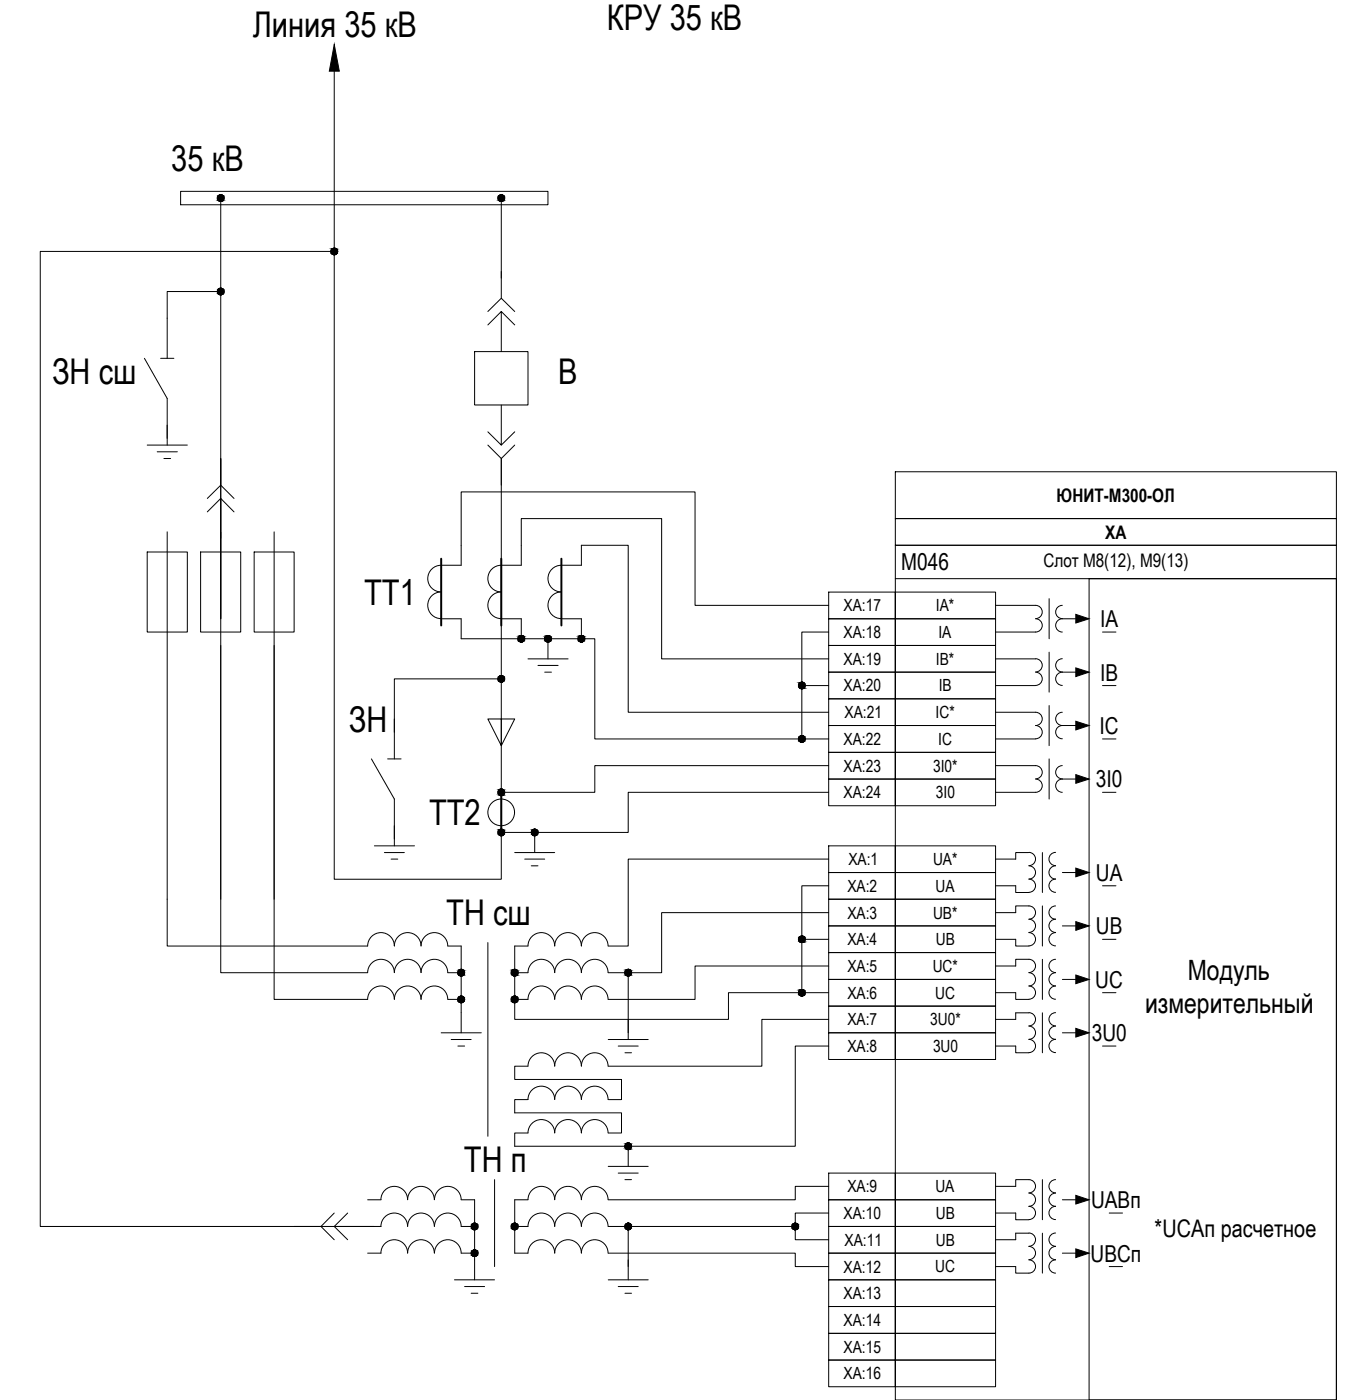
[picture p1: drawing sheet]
<svg xmlns="http://www.w3.org/2000/svg" width="350mm" height="362mm" viewBox="0 0 350 362" stroke-linecap="round" stroke-linejoin="round" font-family="sans-serif">
<!-- layer: 0 -->
<g fill="none" stroke="#000" stroke-width=".26">
<path d="M86.4 17.5v209.9h43.2v-108.8M57.1 51.2v181.3M129.6 51.2v20.7M57.1 75.4h-13.9v6.9M86.4 65h-76v252.2l88.1-.1a3.5 3.5 0 0 1 3.4-3.4 3.5 3.5 0 0 1 3.5 3.4 3.5 3.5 0 0 1 3.4-3.4 3.5 3.5 0 0 1 3.5 3.4M43.2 137.5v107.1h51.8M70.9 137.5v95M231.4 122h114v12.1h-114zM231.4 134.1h114v6.9h-114zM38.1 142.7h10.3v20.7h-10.3zM51.9 142.7h10.3v20.7h-10.3zM65.7 142.7h10.3v20.7h-10.3z"/>
<path d="M114 146.2a3.5 3.5 0 0 0-3.4 3.4 3.5 3.5 0 0 0 3.4 3.5 3.5 3.5 0 0 0-3.4 3.4 3.5 3.5 0 0 0 3.4 3.5M114 146.2h5.2v-19h60.5v29.3h34.5M145.1 146.2a3.5 3.5 0 0 0-3.5 3.4 3.5 3.5 0 0 0 3.5 3.5 3.5 3.5 0 0 0-3.5 3.4 3.5 3.5 0 0 0 3.5 3.5M145.1 146.2h5.2v-5.2h12.1v43.2h51.8M214.2 153.1h17.2v6.9h-17.2zM231.4 141h114v221h-114zM231.4 153.1h25.9v6.9h-25.9zM231.4 149.6h114M257.3 156.5h10.4M267.7 156.5a1.71 1.71 0 0 1 1.7 1.8 1.71 1.71 0 0 1-1.7 1.7 1.74 1.74 0 0 1 1.7 1.7 1.74 1.74 0 0 1-1.7 1.7M271.2 154.8v10.4M274.6 156.5a1.74 1.74 0 0 0-1.7 1.8 1.74 1.74 0 0 0 1.7 1.7 1.71 1.71 0 0 0-1.7 1.7 1.71 1.71 0 0 0 1.7 1.7"/>
<path d="M281.5 149.6h63.9v212.4h-63.9zM57.1 166.9v84.6h37.9a3.5 3.5 0 0 1 3.5-3.4 3.5 3.5 0 0 1 3.4 3.4 3.5 3.5 0 0 1 3.5-3.4 3.5 3.5 0 0 1 3.4 3.4 3.5 3.5 0 0 1 3.5-3.4 3.5 3.5 0 0 1 3.4 3.4M70.9 166.9v91.5h24.1a3.5 3.5 0 0 1 3.5-3.4 3.5 3.5 0 0 1 3.4 3.4 3.5 3.5 0 0 1 3.5-3.4 3.5 3.5 0 0 1 3.4 3.4 3.5 3.5 0 0 1 3.5-3.4 3.5 3.5 0 0 1 3.4 3.4M114 160h5.2v5.2h34.5v25.9h60.5M129.6 175.5h-27.7v13.8M134.7 165.2v-5.2h-5.1a3.5 3.5 0 0 1-3.5-3.5 3.5 3.5 0 0 1 3.5-3.4 3.5 3.5 0 0 1-3.5-3.5 3.5 3.5 0 0 1 3.5-3.4h5.1v-12.1h36.3v36.3h43.2M145.1 160h5.2v5.2M207.3 177.3h6.9M214.2 163.4h-6.9v27.7M214.2 166.9h17.2v6.9h-17.2zM214.2 160h17.2v6.9h-17.2zM214.2 173.8h17.2v6.9h-17.2z"/>
<path d="M231.4 160h25.9v6.9h-25.9zM231.4 173.8h25.9v6.9h-25.9zM231.4 166.9h25.9v6.9h-25.9zM257.3 177.3h10.4M257.3 163.4h10.4M257.3 170.4h10.4M267.7 170.3a1.71 1.71 0 0 1 1.7 1.8 1.71 1.71 0 0 1-1.7 1.7M267.7 173.8a1.71 1.71 0 0 1 1.7 1.7 1.71 1.71 0 0 1-1.7 1.7M271.2 168.6v10.4M274.6 173.8a1.71 1.71 0 0 0-1.7 1.7 1.71 1.71 0 0 0 1.7 1.7M274.6 170.3a1.71 1.71 0 0 0-1.7 1.8 1.71 1.71 0 0 0 1.7 1.7M274.6 160h5.2"/>
<path d="M274.6 173.8h5.2M214.2 180.7h17.2v6.9h-17.2zM214.2 187.6h17.2v7h-17.2zM214.2 194.6h17.2v6.9h-17.2zM214.2 198h-60.5v6.9h-24.1M231.4 187.6h25.9v7h-25.9zM231.4 180.7h25.9v6.9h-25.9zM231.4 194.6h25.9v6.9h-25.9zM257.3 184.2h10.4M257.3 191.1h10.4M257.3 198h10.4M267.7 184.2a1.71 1.71 0 0 1 1.7 1.7 1.71 1.71 0 0 1-1.7 1.7 1.71 1.71 0 0 1 1.7 1.7 1.71 1.71 0 0 1-1.7 1.7"/>
<path d="M267.7 198a1.71 1.71 0 0 1 1.7 1.7 1.71 1.71 0 0 1-1.7 1.7M271.2 182.4v10.4M271.2 196.2v10.4M274.6 184.2a1.71 1.71 0 0 0-1.7 1.7 1.71 1.71 0 0 0 1.7 1.7 1.71 1.71 0 0 0-1.7 1.7 1.71 1.71 0 0 0 1.7 1.7M274.6 198a1.71 1.71 0 0 0-1.7 1.7 1.71 1.71 0 0 0 1.7 1.7M274.6 187.6h5.2M214.2 218.7h17.2v6.9h-17.2zM214.2 201.5h17.2v6.9h-17.2zM214.2 204.9h-51.8v10.4h-32.8M231.4 218.7h25.9v6.9h-25.9zM231.4 201.5h25.9v6.9h-25.9zM257.3 204.9h10.4"/>
<path d="M267.7 201.5a1.71 1.71 0 0 1 1.7 1.7 1.71 1.71 0 0 1-1.7 1.7M274.6 201.5a1.71 1.71 0 0 0-1.7 1.7 1.71 1.71 0 0 0 1.7 1.7M274.6 201.5h5.2M214.2 232.5h17.2v6.9h-17.2zM214.2 225.6h17.2v6.9h-17.2zM214.2 239.4h17.2v6.9h-17.2zM214.2 229.1h-6.9v27.6M214.2 222.2h-51.8v22.4h-5.2M214.2 236h-43.2v15.5h-13.8M231.4 225.6h25.9v6.9h-25.9zM231.4 239.4h25.9v6.9h-25.9zM231.4 232.5h25.9v6.9h-25.9z"/>
<path d="M257.3 236h5.2v-1.7h3.5a1.71 1.71 0 0 1 1.7 1.7 1.71 1.71 0 0 1-1.7 1.7 1.71 1.71 0 0 1 1.7 1.7 1.71 1.71 0 0 1-1.7 1.7M266 220.4a1.71 1.71 0 0 1 1.7 1.7 1.71 1.71 0 0 1-1.7 1.7M266 223.9a1.71 1.71 0 0 1 1.7 1.7 1.71 1.71 0 0 1-1.7 1.7 1.71 1.71 0 0 1 1.7 1.7 1.71 1.71 0 0 1-1.7 1.8h-3.5v-1.7h-5.2M266 220.5h-3.5v1.7h-5.2M269.4 220.5v10.3M269.4 234.3v10.3M272.9 223.9a1.71 1.71 0 0 0-1.8 1.7 1.71 1.71 0 0 0 1.8 1.7 1.71 1.71 0 0 0-1.8 1.7 1.71 1.71 0 0 0 1.8 1.8M272.9 220.4a1.71 1.71 0 0 0-1.8 1.7 1.71 1.71 0 0 0 1.8 1.7M272.9 234.3a1.71 1.71 0 0 0-1.8 1.7 1.71 1.71 0 0 0 1.8 1.7 1.71 1.71 0 0 0-1.8 1.7 1.71 1.71 0 0 0 1.8 1.7M274.6 225.6h5.2M274.6 239.4h5.2M95 244.6a3.5 3.5 0 0 1 3.5-3.4 3.5 3.5 0 0 1 3.4 3.4 3.5 3.5 0 0 1 3.5-3.4 3.5 3.5 0 0 1 3.4 3.4 3.5 3.5 0 0 1 3.5-3.4 3.5 3.5 0 0 1 3.4 3.4"/>
<path d="M115.8 244.6h3.4v17.3M115.8 251.5h3.4M115.8 258.4h3.4M126.1 243.7v50.1M136.5 244.6a3.5 3.5 0 0 1 3.4-3.4 3.5 3.5 0 0 1 3.5 3.4 3.5 3.5 0 0 1 3.4-3.4 3.5 3.5 0 0 1 3.5 3.4 3.5 3.5 0 0 1 3.4-3.4 3.5 3.5 0 0 1 3.5 3.4M136.5 244.6h-3.5v19h55.3v-6.9h25.9M157.2 251.5a3.5 3.5 0 0 0-3.5-3.4 3.5 3.5 0 0 0-3.4 3.4 3.5 3.5 0 0 0-3.5-3.4 3.5 3.5 0 0 0-3.4 3.4 3.5 3.5 0 0 0-3.5-3.4 3.5 3.5 0 0 0-3.4 3.4h-3.5M157.2 258.4a3.5 3.5 0 0 0-3.5-3.4 3.5 3.5 0 0 0-3.4 3.4 3.5 3.5 0 0 0-3.5-3.4 3.5 3.5 0 0 0-3.4 3.4 3.5 3.5 0 0 0-3.5-3.4 3.5 3.5 0 0 0-3.4 3.4h-3.5M162.4 251.5v15.6M207.3 242.9h6.9M214.2 246.3h17.2v7h-17.2zM214.2 253.3h17.2v6.9h-17.2z"/>
<path d="M214.2 249.8h-34.5v8.6h-22.5M231.4 253.3h25.9v6.9h-25.9zM231.4 246.3h25.9v7h-25.9zM257.3 242.9h5.2v1.7h3.5M257.3 249.8h5.2v-1.7h3.5a1.71 1.71 0 0 1 1.7 1.7 1.71 1.71 0 0 1-1.7 1.7 1.74 1.74 0 0 1 1.7 1.7 1.74 1.74 0 0 1-1.7 1.8 1.71 1.71 0 0 1 1.7 1.7 1.71 1.71 0 0 1-1.7 1.7h-3.5v-1.7h-5.2M266 241.2a1.71 1.71 0 0 1 1.7 1.7 1.71 1.71 0 0 1-1.7 1.7M269.4 248.1v10.3M272.9 241.2a1.71 1.71 0 0 0-1.8 1.7 1.71 1.71 0 0 0 1.8 1.7M272.9 248.1a1.74 1.74 0 0 0-1.8 1.7 1.74 1.74 0 0 0 1.8 1.7 1.71 1.71 0 0 0-1.8 1.8 1.71 1.71 0 0 0 1.8 1.7 1.71 1.71 0 0 0-1.8 1.7 1.71 1.71 0 0 0 1.8 1.7M274.6 253.3h5.2M136.5 275.7a3.5 3.5 0 0 1 3.4-3.5 3.5 3.5 0 0 1 3.5 3.5 3.5 3.5 0 0 1 3.4-3.5 3.5 3.5 0 0 1 3.5 3.5 3.5 3.5 0 0 1 3.4-3.5 3.5 3.5 0 0 1 3.5 3.5M136.5 275.7h-3.5v3.4h27.6v5.2h-3.4"/>
<path d="M214.2 260.2h17.2v6.9h-17.2zM214.2 267.1h17.2v6.9h-17.2zM214.2 263.6h-17.3v12.1h-39.7M214.2 270.5h-8.6v25.9h-72.6v-3.4h3.5a3.5 3.5 0 0 1 3.4-3.5 3.5 3.5 0 0 1 3.5 3.5 3.5 3.5 0 0 1 3.4-3.5 3.5 3.5 0 0 1 3.5 3.5 3.5 3.5 0 0 1 3.4-3.5 3.5 3.5 0 0 1 3.5 3.5M231.4 267.1h25.9v6.9h-25.9zM231.4 260.2h25.9v6.9h-25.9zM257.3 270.5h5.2v1.7h3.5M266 261.9a1.71 1.71 0 0 1 1.7 1.7 1.71 1.71 0 0 1-1.7 1.7M266 265.3a1.71 1.71 0 0 1 1.7 1.8 1.71 1.71 0 0 1-1.7 1.7 1.71 1.71 0 0 1 1.7 1.7 1.71 1.71 0 0 1-1.7 1.7M266 261.9h-3.5v1.7h-5.2M269.4 261.9v10.3M272.9 265.3a1.71 1.71 0 0 0-1.8 1.8 1.71 1.71 0 0 0 1.8 1.7 1.71 1.71 0 0 0-1.8 1.7 1.71 1.71 0 0 0 1.8 1.7"/>
<path d="M272.9 261.9a1.71 1.71 0 0 0-1.8 1.7 1.71 1.71 0 0 0 1.8 1.7M274.6 267.1h5.2M157.2 284.3a3.5 3.5 0 0 0-3.5-3.4 3.5 3.5 0 0 0-3.4 3.4 3.5 3.5 0 0 0-3.5-3.4 3.5 3.5 0 0 0-3.4 3.4 3.5 3.5 0 0 0-3.5-3.4 3.5 3.5 0 0 0-3.4 3.4h-3.5v3.5h27.6v5.2h-3.4M112.3 310.2a3.5 3.5 0 0 0-3.5-3.4 3.5 3.5 0 0 0-3.4 3.4 3.5 3.5 0 0 0-3.5-3.4 3.5 3.5 0 0 0-3.4 3.4l-3.5 .1M112.3 310.2a3.5 3.5 0 0 1 3.5-3.4 3.5 3.5 0 0 1 3.4 3.4l3.5 .1v15.5M112.3 317.1a3.5 3.5 0 0 1 3.5-3.4 3.5 3.5 0 0 1 3.4 3.4l3.5 .1M127.8 305v22.5M157.2 310.2a3.5 3.5 0 0 0-3.5-3.4 3.5 3.5 0 0 0-3.4 3.4 3.5 3.5 0 0 0-3.5-3.4 3.5 3.5 0 0 0-3.4 3.4 3.5 3.5 0 0 0-3.5-3.4 3.5 3.5 0 0 0-3.4 3.4l-3.5 .1v13.8h3.5M157.2 317.1a3.5 3.5 0 0 0-3.5-3.4 3.5 3.5 0 0 0-3.4 3.4 3.5 3.5 0 0 0-3.5-3.4 3.5 3.5 0 0 0-3.4 3.4 3.5 3.5 0 0 0-3.5-3.4 3.5 3.5 0 0 0-3.4 3.4l-3.5 .1M162.4 317.2v10.3M205.6 317.2v3.4h8.6M214.2 303.4h17.2v6.9h-17.2z"/>
<path d="M214.2 310.3h17.2v6.9h-17.2zM214.2 317.2h17.2v6.9h-17.2zM214.2 306.8h-8.6v3.5h-48.4M214.2 313.7h-8.6v3.5h-48.4M231.4 310.3h25.9v6.9h-25.9zM231.4 303.4h25.9v6.9h-25.9zM231.4 317.2h25.9v6.9h-25.9zM257.3 306.8h5.2v-1.8h3.5a1.71 1.71 0 0 1 1.7 1.8 1.71 1.71 0 0 1-1.7 1.7 1.74 1.74 0 0 1 1.7 1.7 1.74 1.74 0 0 1-1.7 1.7 1.71 1.71 0 0 1 1.7 1.8 1.71 1.71 0 0 1-1.7 1.7M257.3 313.7h5.2v1.7h3.5M266 318.8a1.71 1.71 0 0 1 1.7 1.8 1.71 1.71 0 0 1-1.7 1.7M266 318.9h-3.5v1.7h-5.2M269.4 305v10.4"/>
<path d="M269.4 318.9v10.3M272.9 305a1.74 1.74 0 0 0-1.8 1.8 1.74 1.74 0 0 0 1.8 1.7 1.71 1.71 0 0 0-1.8 1.7 1.71 1.71 0 0 0 1.8 1.7 1.71 1.71 0 0 0-1.8 1.8 1.71 1.71 0 0 0 1.8 1.7M272.9 318.8a1.71 1.71 0 0 0-1.8 1.8 1.71 1.71 0 0 0 1.8 1.7M274.6 310.3h5.2M95 324.1h3.5M98.5 324a3.5 3.5 0 0 1 3.4-3.4 3.5 3.5 0 0 1 3.5 3.4 3.5 3.5 0 0 1 3.4-3.4 3.5 3.5 0 0 1 3.5 3.4M112.3 324a3.5 3.5 0 0 1 3.5-3.4 3.5 3.5 0 0 1 3.4 3.4M119.2 324.1h3.5M136.5 324a3.5 3.5 0 0 1 3.4-3.4 3.5 3.5 0 0 1 3.5 3.4 3.5 3.5 0 0 1 3.4-3.4 3.5 3.5 0 0 1 3.5 3.4 3.5 3.5 0 0 1 3.4-3.4 3.5 3.5 0 0 1 3.5 3.4M157.2 324.1h48.4v3.4h8.6M214.2 324.1h17.2v6.9h-17.2zM214.2 331h17.2v6.9h-17.2z"/>
<path d="M214.2 337.9h17.2v6.9h-17.2zM231.4 324.1h25.9v6.9h-25.9zM231.4 337.9h25.9v6.9h-25.9zM231.4 331h25.9v6.9h-25.9zM266 322.3a1.71 1.71 0 0 1 1.7 1.7 1.71 1.71 0 0 1-1.7 1.7M266 325.8a1.71 1.71 0 0 1 1.7 1.7 1.71 1.71 0 0 1-1.7 1.7h-3.5v-1.7h-5.2M272.9 325.8a1.71 1.71 0 0 0-1.8 1.7 1.71 1.71 0 0 0 1.8 1.7M272.9 322.3a1.71 1.71 0 0 0-1.8 1.7 1.71 1.71 0 0 0 1.8 1.7M274.6 324.1h5.2M214.2 344.8h17.2v6.9h-17.2zM214.2 351.7h17.2v6.9h-17.2zM231.4 351.7h25.9v6.9h-25.9z"/>
<path d="M231.4 344.8h25.9v6.9h-25.9z"/>
<circle cx="129.6" cy="210.1" r="3.5"/>
</g>
<path d="M114 144.5v17.2M129.6 144.5v17.2M145.1 144.5v17.2M129.6 204.9v10.4" fill="none" stroke="#000" stroke-width=".51"/>
<!-- layer: 0 -->
<g fill="#000" stroke="#000" stroke-width=".26">
<path d="M86.4 11.5l1.3 6.9h-2.6zM278.1 158.9l3.4 1.1-3.4 1.1zM278.1 172.7l3.4 1.1-3.4 1.2zM278.1 186.5l3.4 1.1-3.4 1.2zM278.1 200.3l3.4 1.2-3.4 1.1zM278.1 224.5l3.4 1.1-3.4 1.1zM278.1 238.3l3.4 1.1-3.4 1.2zM278.1 252.1l3.4 1.2-3.4 1.1zM278.1 265.9l3.4 1.2-3.4 1.1zM278.1 309.1l3.4 1.2-3.4 1.1zM278.1 323l3.4 1.1-3.4 1.1z"/>
<path d="M57 50.4h.3zM56.8 50.4h.5z"/>
<path d="M56.8 50.4l.6 .1zM56.7 50.5h.7z"/>
<path d="M56.8 52h.5zM56.8 52l.3 .1z"/>
<path d="M56.7 50.5h.9zM56.5 50.5h1.1z"/>
<path d="M56.7 52h.7zM56.7 52h.6z"/>
<path d="M56.5 50.5l1.2 .1zM56.5 50.5l1.2 .1z"/>
<path d="M56.5 51.9h1.1zM56.5 51.9l.9 .1z"/>
<path d="M56.4 50.6l1.4 .1zM56.4 50.6l1.4 .1h-1.5z"/>
<path d="M56.4 51.8h1.3zM56.4 51.8l1.2 .1z"/>
<path d="M56.3 50.7l1.6 .2zM56.3 50.7l1.6 .2h-1.6z"/>
<path d="M56.3 51.7h1.5zM56.3 51.7l1.4 .1z"/>
<path d="M56.3 50.9l1.6 .1v-.1zM56.3 50.9l1.6 .1h-1.7z"/>
<path d="M56.3 51.5l1.5 .2 .1-.2zM56.3 51.5l1.5 .2h-1.5z"/>
<path d="M56.2 51l1.7 .2v-.2zM56.2 51l1.7 .2h-1.7z"/>
<path d="M56.2 51.2l1.7 .2v-.2zM56.2 51.2l1.7 .2h-1.7z"/>
<path d="M56.2 51.4h1.7zM56.2 51.4l1.7 .1z"/>
<path d="M129.5 50.4h.3zM129.3 50.4h.5z"/>
<path d="M129.3 50.4l.7 .1zM129.2 50.5h.8z"/>
<path d="M129.3 52h.5zM129.3 52l.4 .1z"/>
<path d="M129.2 50.5h.9zM129.1 50.5h1z"/>
<path d="M129.2 52h.8zM129.2 52h.6z"/>
<path d="M129.1 50.5l1.1 .1zM128.9 50.6h1.3z"/>
<path d="M129.1 51.9h1zM129.1 51.9l.9 .1z"/>
<path d="M128.9 50.6l1.4 .1zM128.9 50.6l1.4 .1h-1.4z"/>
<path d="M128.9 51.8h1.3zM128.9 51.8l1.2 .1z"/>
<path d="M128.9 50.7l1.5 .2zM128.9 50.7l1.5 .2h-1.6z"/>
<path d="M128.9 51.7h1.4zM128.9 51.7l1.3 .1z"/>
<path d="M128.8 50.9l1.6 .1v-.1zM128.8 50.9l1.6 .1h-1.7z"/>
<path d="M128.8 51.5l1.5 .2 .1-.2zM128.8 51.5l1.5 .2h-1.4z"/>
<path d="M128.7 51l1.7 .2v-.2zM128.7 51l1.7 .2h-1.7z"/>
<path d="M128.7 51.2l1.7 .2v-.2zM128.7 51.2l1.7 .2h-1.7z"/>
<path d="M128.7 51.4h1.7zM128.7 51.4l1.7 .1z"/>
<path d="M57 74.5h.3zM56.8 74.5h.5z"/>
<path d="M56.8 74.5l.6 .1zM56.7 74.6h.7z"/>
<path d="M56.8 76.2h.5zM56.8 76.2h.3z"/>
<path d="M56.7 74.6l.9 .1zM56.5 74.7h1.1z"/>
<path d="M56.7 76.1h.7zM56.7 76.1l.6 .1z"/>
<path d="M56.5 74.7l1.2 .1zM56.5 74.7l1.2 .1z"/>
<path d="M56.5 76.1h1.1zM56.5 76.1h.9z"/>
<path d="M56.4 74.8l1.4 .1zM56.4 74.8l1.4 .1h-1.5z"/>
<path d="M56.4 76h1.3zM56.4 76l1.2 .1z"/>
<path d="M56.3 74.9l1.6 .2-.1-.2zM56.3 74.9l1.6 .2h-1.6z"/>
<path d="M56.3 75.9h1.5zM56.3 75.9l1.4 .1z"/>
<path d="M56.3 75.1l1.6 .1zM56.3 75.1l1.6 .1h-1.7z"/>
<path d="M56.3 75.7l1.5 .2 .1-.2zM56.3 75.7l1.5 .2h-1.5z"/>
<path d="M56.2 75.2l1.7 .2v-.2zM56.2 75.2l1.7 .2h-1.7z"/>
<path d="M56.2 75.4l1.7 .2v-.2zM56.2 75.4l1.7 .2h-1.7z"/>
<path d="M56.2 75.6h1.7zM56.2 75.6l1.7 .1z"/>
<path d="M86.3 64.2h.3zM86.2 64.2h.4z"/>
<path d="M86.2 64.2l.6 .1zM86 64.3h.8z"/>
<path d="M86.2 65.9h.4zM86.2 65.9h.3z"/>
<path d="M86 64.3h.9zM85.9 64.3h1z"/>
<path d="M86 65.8h.8zM86 65.8l.6 .1z"/>
<path d="M85.9 64.3l1.1 .1zM85.8 64.4h1.2z"/>
<path d="M85.9 65.7h1zM85.9 65.7l.9 .1z"/>
<path d="M85.8 64.4l1.4 .1zM85.8 64.4l1.4 .1h-1.5z"/>
<path d="M85.8 65.6h1.2zM85.8 65.6l1.1 .1z"/>
<path d="M85.7 64.5l1.5 .2v-.2zM85.7 64.5l1.5 .2h-1.6z"/>
<path d="M85.7 65.5h1.5zM85.7 65.5l1.3 .1z"/>
<path d="M85.6 64.7l1.6 .1zM85.6 64.7l1.6 .1h-1.7z"/>
<path d="M85.6 65.4h1.6zM85.6 65.4l1.6 .1z"/>
<path d="M85.5 64.8l1.8 .2-.1-.2zM85.5 64.8l1.8 .2h-1.8z"/>
<path d="M85.5 65.2l1.7 .2v-.2zM85.5 65.2l1.7 .2h-1.6z"/>
<path d="M85.5 65l1.7 .2 .1-.2zM85.5 65l1.7 .2h-1.7z"/>
<path d="M129.5 174.7h.3zM129.3 174.7h.5z"/>
<path d="M129.3 174.7l.7 .1zM129.2 174.8h.8z"/>
<path d="M129.3 176.4h.5zM129.3 176.4h.4z"/>
<path d="M129.2 174.8l.9 .1zM129.1 174.9h1z"/>
<path d="M129.2 176.3h.8zM129.2 176.3l.6 .1z"/>
<path d="M129.1 174.9l1.1 .1zM128.9 175h1.3z"/>
<path d="M129.1 176.2h1zM129.1 176.2l.9 .1z"/>
<path d="M128.9 175l1.4 .1zM128.9 175l1.4 .1h-1.4z"/>
<path d="M128.9 176.1h1.3zM128.9 176.1l1.2 .1z"/>
<path d="M128.9 175.1l1.5 .2-.1-.2zM128.9 175.1l1.5 .2h-1.6z"/>
<path d="M128.9 176h1.4zM128.9 176l1.3 .1z"/>
<path d="M128.8 175.3l1.6 .1zM128.8 175.3l1.6 .1h-1.7z"/>
<path d="M128.8 175.8l1.5 .2 .1-.2zM128.8 175.8l1.5 .2h-1.4z"/>
<path d="M128.7 175.4l1.7 .1v-.1zM128.7 175.4l1.7 .1h-1.7z"/>
<path d="M128.7 175.5l1.7 .2v-.2zM128.7 175.5l1.7 .2h-1.7z"/>
<path d="M128.7 175.7h1.7zM128.7 175.7l1.7 .1z"/>
<path d="M134.7 164.3l.3 .1zM134.5 164.4h.5z"/>
<path d="M134.5 164.4h.6zM134.4 164.4h.7z"/>
<path d="M134.5 166h.5zM134.5 166h.3z"/>
<path d="M134.4 164.4l.9 .1zM134.2 164.5h1.1z"/>
<path d="M134.4 165.9h.7zM134.4 165.9l.6 .1z"/>
<path d="M134.2 164.5l1.2 .1zM134.1 164.6h1.3z"/>
<path d="M134.2 165.9h1.1zM134.2 165.9h.9z"/>
<path d="M134.1 164.6l1.4 .1zM134.1 164.6l1.4 .1h-1.5z"/>
<path d="M134.1 165.8h1.3zM134.1 165.8l1.2 .1z"/>
<path d="M134 164.7l1.5 .2v-.2zM134 164.7l1.5 .2h-1.6z"/>
<path d="M134 165.6h1.5zM134 165.6l1.4 .2z"/>
<path d="M133.9 164.9l1.7 .1zM133.9 164.9l1.7 .1h-1.7z"/>
<path d="M133.9 165.5h1.6zM133.9 165.5l1.6 .1z"/>
<path d="M133.9 165l1.7 .2v-.2zM133.9 165l1.7 .2h-1.7z"/>
<path d="M133.9 165.3l1.6 .2 .1-.2zM133.9 165.3l1.6 .2h-1.6z"/>
<path d="M133.9 165.2l1.7 .1v-.1zM133.9 165.2l1.7 .1h-1.7z"/>
<path d="M141.6 164.3l.3 .1zM141.4 164.4h.5z"/>
<path d="M141.4 164.4h.7zM141.3 164.4h.8z"/>
<path d="M141.4 166h.5zM141.4 166h.3z"/>
<path d="M141.3 164.4l.9 .1zM141.1 164.5h1.1z"/>
<path d="M141.3 165.9h.8zM141.3 165.9l.6 .1z"/>
<path d="M141.1 164.5l1.2 .1zM141 164.6h1.3z"/>
<path d="M141.1 165.9h1.1zM141.1 165.9h1z"/>
<path d="M141 164.6l1.4 .1zM141 164.6l1.4 .1h-1.5z"/>
<path d="M141 165.8h1.3zM141 165.8l1.2 .1z"/>
<path d="M140.9 164.7l1.5 .2v-.2zM140.9 164.7l1.5 .2h-1.6z"/>
<path d="M140.9 165.6h1.5zM140.9 165.6l1.4 .2z"/>
<path d="M140.8 164.9l1.7 .1zM140.8 164.9l1.7 .1h-1.7z"/>
<path d="M140.8 165.5h1.6zM140.8 165.5l1.6 .1z"/>
<path d="M140.8 165l1.7 .2v-.2zM140.8 165l1.7 .2h-1.7z"/>
<path d="M140.8 165.3l1.6 .2 .1-.2zM140.8 165.3l1.6 .2h-1.6z"/>
<path d="M140.8 165.2l1.7 .1v-.1zM140.8 165.2l1.7 .1h-1.7z"/>
<path d="M150.2 164.3l.3 .1zM150.1 164.4h.4z"/>
<path d="M150.1 164.4h.6zM149.9 164.4h.8z"/>
<path d="M150.1 166h.4zM150.1 166h.3z"/>
<path d="M149.9 164.4l.9 .1zM149.8 164.5h1z"/>
<path d="M149.9 165.9h.8zM149.9 165.9l.6 .1z"/>
<path d="M149.8 164.5l1.1 .1zM149.6 164.6h1.3z"/>
<path d="M149.8 165.9h1zM149.8 165.9h.9z"/>
<path d="M149.6 164.6l1.4 .1zM149.6 164.6l1.4 .1h-1.4z"/>
<path d="M149.6 165.8h1.3zM149.6 165.8l1.2 .1z"/>
<path d="M149.6 164.7l1.5 .2-.1-.2zM149.6 164.7l1.5 .2h-1.6z"/>
<path d="M149.6 165.6h1.4zM149.6 165.6l1.3 .2z"/>
<path d="M149.5 164.9l1.6 .1zM149.5 164.9l1.6 .1h-1.7z"/>
<path d="M149.5 165.5h1.6zM149.5 165.5l1.5 .1z"/>
<path d="M149.4 165l1.8 .2-.1-.2zM149.4 165l1.8 .2h-1.8z"/>
<path d="M149.4 165.3l1.7 .2v-.2zM149.4 165.3l1.7 .2h-1.6z"/>
<path d="M149.4 165.2l1.7 .1 .1-.1zM149.4 165.2l1.7 .1h-1.7z"/>
<path d="M207.2 176.4h.3zM207 176.4h.5z"/>
<path d="M207 176.4l.7 .1zM206.9 176.5h.8z"/>
<path d="M207 178.1h.5zM207 178.1h.3z"/>
<path d="M206.9 176.5l.9 .1zM206.7 176.6h1.1z"/>
<path d="M206.9 178h.8zM206.9 178l.6 .1z"/>
<path d="M206.7 176.6l1.2 .1zM206.7 176.6l1.2 .1h-1.3z"/>
<path d="M206.7 178h1.1zM206.7 178h1z"/>
<path d="M206.6 176.7l1.4 .1zM206.6 176.7l1.4 .1h-1.5z"/>
<path d="M206.6 177.8h1.3zM206.6 177.8l1.2 .2z"/>
<path d="M206.5 176.8l1.6 .1zM206.5 176.8l1.6 .1h-1.6z"/>
<path d="M206.5 177.7h1.5zM206.5 177.7l1.4 .1z"/>
<path d="M206.5 176.9l1.6 .2v-.2zM206.5 176.9l1.6 .2h-1.7z"/>
<path d="M206.5 177.6h1.6zM206.5 177.6l1.5 .1z"/>
<path d="M206.4 177.1l1.7 .2v-.2zM206.4 177.1l1.7 .2h-1.7z"/>
<path d="M206.4 177.4l1.7 .2v-.2zM206.4 177.4l1.7 .2h-1.6z"/>
<path d="M206.4 177.3h1.7zM206.4 177.3l1.7 .1z"/>
<path d="M207.2 190.2h.3zM207 190.2h.5z"/>
<path d="M207 190.2l.7 .1zM206.9 190.3h.8z"/>
<path d="M207 191.9h.5zM207 191.9h.3z"/>
<path d="M206.9 190.3l.9 .1zM206.7 190.4h1.1z"/>
<path d="M206.9 191.8h.8zM206.9 191.8l.6 .1z"/>
<path d="M206.7 190.4l1.2 .1zM206.6 190.5h1.3z"/>
<path d="M206.7 191.8h1.1zM206.7 191.8h1z"/>
<path d="M206.6 190.5l1.4 .1zM206.6 190.5l1.4 .1h-1.5z"/>
<path d="M206.6 191.7h1.3zM206.6 191.7l1.2 .1z"/>
<path d="M206.5 190.6l1.6 .2-.1-.2zM206.5 190.6l1.6 .2h-1.6z"/>
<path d="M206.5 191.5h1.5zM206.5 191.5l1.4 .2z"/>
<path d="M206.5 190.8l1.6 .1zM206.5 190.8l1.6 .1h-1.7z"/>
<path d="M206.5 191.4l1.5 .1 .1-.1zM206.5 191.4l1.5 .1h-1.5z"/>
<path d="M206.4 190.9l1.7 .2v-.2zM206.4 190.9l1.7 .2h-1.7z"/>
<path d="M206.4 191.3h1.7zM206.4 191.3l1.7 .1z"/>
<path d="M206.4 191.1l1.7 .2v-.2zM206.4 191.1l1.7 .2h-1.7z"/>
<path d="M129.5 204l.3 .1zM129.3 204.1h.5z"/>
<path d="M129.5 214.4l.3 .1zM129.3 214.5h.5z"/>
<path d="M129.3 204.1h.7zM129.2 204.1h.8z"/>
<path d="M129.3 205.7h.5zM129.3 205.7l.4 .1z"/>
<path d="M129.3 214.5h.7zM129.2 214.5h.8z"/>
<path d="M129.3 216.1h.5zM129.3 216.1h.4z"/>
<path d="M129.2 204.1l.9 .1zM129.1 204.2h1z"/>
<path d="M129.2 205.7h.8zM129.2 205.7h.6z"/>
<path d="M129.2 214.5l.9 .1zM129.1 214.6h1z"/>
<path d="M129.2 216h.8zM129.2 216l.6 .1z"/>
<path d="M129.1 204.2l1.1 .1zM129.1 204.2l1.1 .1h-1.3z"/>
<path d="M129.1 205.6h1zM129.1 205.6l.9 .1z"/>
<path d="M129.1 214.6l1.1 .1zM128.9 214.7h1.3z"/>
<path d="M129.1 215.9h1zM129.1 215.9l.9 .1z"/>
<path d="M128.9 204.3l1.4 .2zM128.9 204.3l1.4 .2h-1.4z"/>
<path d="M128.9 205.5h1.3zM128.9 205.5l1.2 .1z"/>
<path d="M128.9 214.7l1.4 .1zM128.9 214.7l1.4 .1h-1.4z"/>
<path d="M128.9 215.8h1.3zM128.9 215.8l1.2 .1z"/>
<path d="M128.9 204.5l1.5 .1zM128.9 204.5l1.5 .1h-1.6z"/>
<path d="M128.9 205.4h1.4zM128.9 205.4l1.3 .1z"/>
<path d="M128.9 214.8l1.5 .2-.1-.2zM128.9 214.8l1.5 .2h-1.6z"/>
<path d="M128.9 215.7h1.4zM128.9 215.7l1.3 .1z"/>
<path d="M128.8 204.6l1.6 .2v-.2zM128.8 204.6l1.6 .2h-1.7z"/>
<path d="M128.8 205.2h1.6zM128.8 205.2l1.5 .2z"/>
<path d="M128.8 215l1.6 .1zM128.8 215l1.6 .1h-1.7z"/>
<path d="M128.8 215.6l1.5 .1 .1-.1zM128.8 215.6l1.5 .1h-1.4z"/>
<path d="M128.7 204.8l1.7 .1zM128.7 204.8l1.7 .1z"/>
<path d="M128.7 204.9l1.7 .2v-.2zM128.7 204.9l1.7 .2h-1.7z"/>
<path d="M128.7 205.1l1.7 .1v-.1zM128.7 205.1l1.7 .1h-1.6z"/>
<path d="M128.7 215.1l1.7 .2v-.2zM128.7 215.1l1.7 .2h-1.7z"/>
<path d="M128.7 215.3l1.7 .1v-.1zM128.7 215.3l1.7 .1h-1.7z"/>
<path d="M128.7 215.4h1.7zM128.7 215.4l1.7 .2z"/>
<path d="M138.1 214.4l.3 .1zM138 214.5h.4z"/>
<path d="M138 214.5h.6zM137.8 214.5h.8z"/>
<path d="M138 216.1h.4zM138 216.1h.3z"/>
<path d="M137.8 214.5l.9 .1zM137.7 214.6h1z"/>
<path d="M137.8 216h.8zM137.8 216l.6 .1z"/>
<path d="M137.7 214.6l1.1 .1zM137.6 214.7h1.2z"/>
<path d="M137.7 215.9h1zM137.7 215.9l.9 .1z"/>
<path d="M137.6 214.7l1.3 .1zM137.6 214.7l1.3 .1h-1.4z"/>
<path d="M137.6 215.8h1.2zM137.6 215.8l1.1 .1z"/>
<path d="M137.5 214.8l1.5 .2-.1-.2zM137.5 214.8l1.5 .2h-1.6z"/>
<path d="M137.5 215.7h1.4zM137.5 215.7l1.3 .1z"/>
<path d="M137.4 215l1.7 .1zM137.4 215l1.7 .1h-1.7z"/>
<path d="M137.4 215.6l1.5 .1 .1-.1zM137.4 215.6l1.5 .1h-1.4z"/>
<path d="M137.4 215.1l1.7 .2v-.2zM137.4 215.1l1.7 .2h-1.8z"/>
<path d="M137.3 215.3l1.8 .1v-.1zM137.3 215.3l1.8 .1h-1.7z"/>
<path d="M137.4 215.4h1.7zM137.4 215.4l1.6 .2z"/>
<path d="M119.1 250.6l.4 .1zM119 250.7h.5z"/>
<path d="M119.1 257.6h.4zM119 257.6h.5z"/>
<path d="M119 250.7l.6 .1zM118.8 250.8h.8z"/>
<path d="M119 252.3h.5zM119 252.3l.3 .1z"/>
<path d="M119 257.6l.6 .1zM118.8 257.7h.8z"/>
<path d="M119 259.3h.5zM119 259.3h.3z"/>
<path d="M118.8 250.8h.9zM118.7 250.8h1z"/>
<path d="M118.8 252.3h.8zM118.8 252.3h.7z"/>
<path d="M118.8 257.7l.9 .1zM118.7 257.8h1z"/>
<path d="M118.8 259.2h.8zM118.8 259.2l.7 .1z"/>
<path d="M118.7 250.8l1.1 .1zM118.7 250.8l1.1 .1h-1.2z"/>
<path d="M118.7 252.2h1zM118.7 252.2l.9 .1z"/>
<path d="M118.7 257.8h1.1zM118.6 257.8h1.2z"/>
<path d="M118.7 259.1h1zM118.7 259.1l.9 .1z"/>
<path d="M118.6 250.9l1.4 .2zM118.6 250.9l1.4 .2h-1.5z"/>
<path d="M118.6 252.1h1.2zM118.6 252.1l1.1 .1z"/>
<path d="M118.6 257.8l1.4 .2zM118.6 257.8l1.4 .2h-1.5z"/>
<path d="M118.6 259h1.2zM118.6 259l1.1 .1z"/>
<path d="M118.5 251.1l1.5 .1zM118.5 251.1l1.5 .1h-1.6z"/>
<path d="M118.5 252h1.5zM118.5 252l1.3 .1z"/>
<path d="M118.5 258l1.5 .1v-.1zM118.5 258l1.5 .1h-1.6z"/>
<path d="M118.5 258.9h1.5zM118.5 258.9l1.3 .1z"/>
<path d="M118.4 251.2l1.7 .2-.1-.2zM118.4 251.2l1.7 .2h-1.7z"/>
<path d="M118.4 251.8l1.6 .2v-.2zM118.4 251.8l1.6 .2h-1.5z"/>
<path d="M118.4 258.1l1.7 .2zM118.4 258.1l1.7 .2h-1.7z"/>
<path d="M118.4 258.7l1.6 .2v-.2zM118.4 258.7l1.6 .2h-1.5z"/>
<path d="M118.4 251.4l1.7 .1v-.1zM118.4 251.4l1.7 .1h-1.7z"/>
<path d="M118.4 251.7h1.7zM118.4 251.7l1.6 .1z"/>
<path d="M118.4 258.3l1.7 .1v-.1zM118.4 258.3l1.7 .1h-1.7z"/>
<path d="M118.4 258.6h1.7zM118.4 258.6l1.6 .1z"/>
<path d="M118.4 251.5l1.7 .2v-.2zM118.4 251.5l1.7 .2h-1.7z"/>
<path d="M118.4 258.4l1.7 .2v-.2zM118.4 258.4l1.7 .2h-1.7z"/>
<path d="M133 250.6l.3 .1zM132.8 250.7h.5z"/>
<path d="M133 257.6h.3zM132.8 257.6h.5z"/>
<path d="M132.8 250.7l.6 .1zM132.6 250.8h.8z"/>
<path d="M132.8 252.3h.5zM132.8 252.3l.3 .1z"/>
<path d="M132.8 257.6l.6 .1zM132.6 257.7h.8z"/>
<path d="M132.8 259.3h.5zM132.8 259.3h.3z"/>
<path d="M132.6 250.8h1zM132.5 250.8h1.1z"/>
<path d="M132.6 252.3h.8zM132.6 252.3h.7z"/>
<path d="M132.6 257.7l1 .1zM132.5 257.8h1.1z"/>
<path d="M132.6 259.2h.8zM132.6 259.2l.7 .1z"/>
<path d="M132.5 250.8l1.2 .1zM132.4 250.9h1.3z"/>
<path d="M132.5 252.2h1.1zM132.5 252.2l.9 .1z"/>
<path d="M132.5 257.8h1.2zM132.4 257.8h1.3z"/>
<path d="M132.5 259.1h1.1zM132.5 259.1l.9 .1z"/>
<path d="M132.4 250.9l1.4 .2zM132.4 250.9l1.4 .2h-1.5z"/>
<path d="M132.4 252.1h1.3zM132.4 252.1l1.2 .1z"/>
<path d="M132.4 257.8l1.4 .2zM132.4 257.8l1.4 .2h-1.5z"/>
<path d="M132.4 259h1.3zM132.4 259l1.2 .1z"/>
<path d="M132.3 251.1l1.6 .1zM132.3 251.1l1.6 .1h-1.7z"/>
<path d="M132.3 252h1.5zM132.3 252l1.4 .1z"/>
<path d="M132.3 258l1.6 .1-.1-.1zM132.3 258l1.6 .1h-1.7z"/>
<path d="M132.3 258.9h1.5zM132.3 258.9l1.4 .1z"/>
<path d="M132.2 251.2l1.7 .2v-.2zM132.2 251.2l1.7 .2h-1.7z"/>
<path d="M132.2 251.8l1.6 .2 .1-.2zM132.2 251.8l1.6 .2h-1.5z"/>
<path d="M132.2 258.1l1.7 .2zM132.2 258.1l1.7 .2h-1.7z"/>
<path d="M132.2 258.7l1.6 .2 .1-.2zM132.2 258.7l1.6 .2h-1.5z"/>
<path d="M132.2 251.4l1.7 .1v-.1zM132.2 251.4l1.7 .1h-1.7z"/>
<path d="M132.2 251.5l1.7 .2v-.2zM132.2 251.5l1.7 .2h-1.7z"/>
<path d="M132.2 251.7h1.7zM132.2 251.7l1.7 .1z"/>
<path d="M132.2 258.3l1.7 .1v-.1zM132.2 258.3l1.7 .1h-1.7z"/>
<path d="M132.2 258.4l1.7 .2v-.2zM132.2 258.4l1.7 .2h-1.7z"/>
<path d="M132.2 258.6h1.7zM132.2 258.6l1.7 .1z"/>
<path d="M162.3 250.6l.3 .1zM162.1 250.7h.5z"/>
<path d="M162.1 250.7l.7 .1zM162 250.8h.8z"/>
<path d="M162.1 252.3h.5zM162.1 252.3l.4 .1z"/>
<path d="M162 250.8h.9zM161.9 250.8h1z"/>
<path d="M162 252.3h.8zM162 252.3h.6z"/>
<path d="M161.9 250.8l1.1 .1zM161.9 250.8l1.1 .1h-1.3z"/>
<path d="M161.9 252.2h1zM161.9 252.2l.9 .1z"/>
<path d="M161.7 250.9l1.4 .2zM161.7 250.9l1.4 .2h-1.4z"/>
<path d="M161.7 252.1h1.3zM161.7 252.1l1.2 .1z"/>
<path d="M161.7 251.1l1.5 .1zM161.7 251.1l1.5 .1h-1.6z"/>
<path d="M161.7 252h1.4zM161.7 252l1.3 .1z"/>
<path d="M161.6 251.2l1.6 .2v-.2zM161.6 251.2l1.6 .2h-1.7z"/>
<path d="M161.6 251.8l1.5 .2 .1-.2zM161.6 251.8l1.5 .2h-1.4z"/>
<path d="M161.5 251.4l1.7 .1v-.1zM161.5 251.4l1.7 .1h-1.7z"/>
<path d="M161.5 251.5l1.7 .2v-.2zM161.5 251.5l1.7 .2h-1.7z"/>
<path d="M161.5 251.7h1.7zM161.5 251.7l1.7 .1z"/>
<path d="M207.2 255.9h.3zM207 255.9h.5z"/>
<path d="M207.2 242.1h.3zM207 242.1h.5z"/>
<path d="M207 255.9h.7zM206.9 255.9h.8z"/>
<path d="M207 257.5h.5zM207 257.5h.3z"/>
<path d="M207 242.1h.7zM206.9 242.1h.8z"/>
<path d="M207 243.7h.5zM207 243.7h.3z"/>
<path d="M206.9 255.9l.9 .1zM206.7 256h1.1z"/>
<path d="M206.9 257.5h.8zM206.9 257.5h.6z"/>
<path d="M206.9 242.1l.9 .1zM206.7 242.2h1.1z"/>
<path d="M206.9 243.7h.8zM206.9 243.7h.6z"/>
<path d="M206.7 256l1.2 .1zM206.6 256.1h1.3z"/>
<path d="M206.7 257.4h1.1zM206.7 257.4l1 .1z"/>
<path d="M206.7 242.2l1.2 .1zM206.6 242.3h1.3z"/>
<path d="M206.7 243.6h1.1zM206.7 243.6l1 .1z"/>
<path d="M206.6 256.1l1.4 .1zM206.6 256.1l1.4 .1h-1.5z"/>
<path d="M206.6 257.3h1.3zM206.6 257.3l1.2 .1z"/>
<path d="M206.6 242.3l1.4 .1zM206.6 242.3l1.4 .1h-1.5z"/>
<path d="M206.6 243.5h1.3zM206.6 243.5l1.2 .1z"/>
<path d="M206.5 256.2l1.6 .2-.1-.2zM206.5 256.2l1.6 .2h-1.6z"/>
<path d="M206.5 257.2h1.5zM206.5 257.2l1.4 .1z"/>
<path d="M206.5 242.4l1.6 .2zM206.5 242.4l1.6 .2h-1.6z"/>
<path d="M206.5 243.4h1.5zM206.5 243.4l1.4 .1z"/>
<path d="M206.5 256.4l1.6 .1zM206.5 256.4l1.6 .1h-1.7z"/>
<path d="M206.5 257h1.6zM206.5 257l1.5 .2z"/>
<path d="M206.5 242.6l1.6 .1v-.1zM206.5 242.6l1.6 .1h-1.7z"/>
<path d="M206.5 243.2l1.5 .2 .1-.2zM206.5 243.2l1.5 .2h-1.5z"/>
<path d="M206.4 256.5l1.7 .2v-.2zM206.4 256.5l1.7 .2h-1.7z"/>
<path d="M206.4 256.9l1.7 .1v-.1zM206.4 256.9l1.7 .1h-1.6z"/>
<path d="M206.4 242.7l1.7 .2v-.2zM206.4 242.7l1.7 .2h-1.7z"/>
<path d="M206.4 243.1h1.7zM206.4 243.1l1.7 .1z"/>
<path d="M206.4 256.7l1.7 .2v-.2zM206.4 256.7l1.7 .2h-1.7z"/>
<path d="M206.4 242.9l1.7 .2v-.2zM206.4 242.9l1.7 .2h-1.7z"/>
<path d="M162.3 295.6h.3zM162.1 295.6h.5z"/>
<path d="M162.1 295.6h.7zM162 295.6h.8z"/>
<path d="M162.1 297.3h.5zM162.1 297.3h.4z"/>
<path d="M162 295.6l.9 .1zM161.9 295.7h1z"/>
<path d="M162 297.2h.8zM162 297.2l.6 .1z"/>
<path d="M161.9 295.7l1.1 .2zM161.9 295.7l1.1 .2h-1.3z"/>
<path d="M161.9 297.1h1zM161.9 297.1l.9 .1z"/>
<path d="M161.7 295.9l1.4 .1zM161.7 295.9l1.4 .1h-1.4z"/>
<path d="M161.7 297h1.3zM161.7 297l1.2 .1z"/>
<path d="M161.7 296l1.5 .1zM161.7 296l1.5 .1h-1.6z"/>
<path d="M161.7 296.9h1.4zM161.7 296.9l1.3 .1z"/>
<path d="M161.6 296.1l1.6 .2v-.2zM161.6 296.1l1.6 .2h-1.7z"/>
<path d="M161.6 296.7h1.6zM161.6 296.7l1.5 .2z"/>
<path d="M161.5 296.3l1.7 .1zM161.5 296.3l1.7 .1z"/>
<path d="M161.5 296.4l1.7 .2v-.2zM161.5 296.4l1.7 .2h-1.7z"/>
<path d="M161.5 296.6l1.7 .1v-.1zM161.5 296.6l1.7 .1h-1.6z"/>
<path d="M122.6 316.3h.3zM122.4 316.3h.5z"/>
<path d="M122.4 316.3l.7 .1zM122.3 316.4h.8z"/>
<path d="M122.4 318h.5zM122.4 318h.4z"/>
<path d="M122.3 316.4l.9 .1zM122.1 316.5h1.1z"/>
<path d="M122.3 317.9h.8zM122.3 317.9l.6 .1z"/>
<path d="M122.1 316.5l1.2 .1zM122.1 316.5l1.2 .1z"/>
<path d="M122.1 317.8h1.1zM122.1 317.8l1 .1z"/>
<path d="M122 316.6l1.4 .1zM122 316.6l1.4 .1h-1.5z"/>
<path d="M122 317.7h1.3zM122 317.7l1.2 .1z"/>
<path d="M121.9 316.7l1.6 .2-.1-.2zM121.9 316.7l1.6 .2h-1.6z"/>
<path d="M121.9 317.6h1.5zM121.9 317.6l1.4 .1z"/>
<path d="M121.9 316.9l1.6 .1zM121.9 316.9l1.6 .1h-1.7z"/>
<path d="M121.9 317.4l1.5 .2 .1-.2zM121.9 317.4l1.5 .2h-1.5z"/>
<path d="M121.8 317l1.7 .2v-.2zM121.8 317l1.7 .2h-1.7z"/>
<path d="M121.8 317.2l1.7 .1v-.1zM121.8 317.2l1.7 .1h-1.7z"/>
<path d="M121.8 317.3h1.7zM121.8 317.3l1.7 .1z"/>
<path d="M133 316.3h.3zM132.8 316.3h.5z"/>
<path d="M132.8 316.3l.6 .1zM132.6 316.4h.8z"/>
<path d="M132.8 318h.5zM132.8 318h.3z"/>
<path d="M132.6 316.4l1 .1zM132.5 316.5h1.1z"/>
<path d="M132.6 317.9h.8zM132.6 317.9l.7 .1z"/>
<path d="M132.5 316.5l1.2 .1zM132.4 316.6h1.3z"/>
<path d="M132.5 317.8h1.1zM132.5 317.8l.9 .1z"/>
<path d="M132.4 316.6l1.4 .1zM132.4 316.6l1.4 .1h-1.5z"/>
<path d="M132.4 317.7h1.3zM132.4 317.7l1.2 .1z"/>
<path d="M132.3 316.7l1.6 .2-.1-.2zM132.3 316.7l1.6 .2h-1.7z"/>
<path d="M132.3 317.6h1.5zM132.3 317.6l1.4 .1z"/>
<path d="M132.2 316.9l1.7 .1zM132.2 316.9l1.7 .1h-1.7z"/>
<path d="M132.2 317.4l1.6 .2 .1-.2zM132.2 317.4l1.6 .2h-1.5z"/>
<path d="M132.2 317l1.7 .2v-.2zM132.2 317l1.7 .2h-1.7z"/>
<path d="M132.2 317.2l1.7 .1v-.1zM132.2 317.2l1.7 .1h-1.7z"/>
<path d="M132.2 317.3h1.7zM132.2 317.3l1.7 .1z"/>
<path d="M162.3 316.3h.3zM162.1 316.3h.5z"/>
<path d="M162.1 316.3l.7 .1zM162 316.4h.8z"/>
<path d="M162.1 318h.5zM162.1 318h.4z"/>
<path d="M162 316.4l.9 .1zM161.9 316.5h1z"/>
<path d="M162 317.9h.8zM162 317.9l.6 .1z"/>
<path d="M161.9 316.5l1.1 .1zM161.7 316.6h1.3z"/>
<path d="M161.9 317.8h1zM161.9 317.8l.9 .1z"/>
<path d="M161.7 316.6l1.4 .1zM161.7 316.6l1.4 .1h-1.4z"/>
<path d="M161.7 317.7h1.3zM161.7 317.7l1.2 .1z"/>
<path d="M161.7 316.7l1.5 .2-.1-.2zM161.7 316.7l1.5 .2h-1.6z"/>
<path d="M161.7 317.6h1.4zM161.7 317.6l1.3 .1z"/>
<path d="M161.6 316.9l1.6 .1zM161.6 316.9l1.6 .1h-1.7z"/>
<path d="M161.6 317.4l1.5 .2 .1-.2zM161.6 317.4l1.5 .2h-1.4z"/>
<path d="M161.5 317l1.7 .2v-.2zM161.5 317l1.7 .2h-1.7z"/>
<path d="M161.5 317.2l1.7 .1v-.1zM161.5 317.2l1.7 .1h-1.7z"/>
<path d="M161.5 317.3h1.7zM161.5 317.3l1.7 .1z"/>
<path d="M205.5 316.3h.3zM205.3 316.3h.5z"/>
<path d="M205.3 316.3l.6 .1zM205.2 316.4h.7z"/>
<path d="M205.3 318h.5zM205.3 318h.3z"/>
<path d="M205.2 316.4l.9 .1zM205 316.5h1.1z"/>
<path d="M205.2 317.9h.7zM205.2 317.9l.6 .1z"/>
<path d="M205 316.5l1.2 .1zM205 316.5l1.2 .1z"/>
<path d="M205 317.8h1.1zM205 317.8l.9 .1z"/>
<path d="M204.9 316.6l1.4 .1zM204.8 316.7h1.5z"/>
<path d="M204.9 317.7h1.3zM204.9 317.7l1.2 .1z"/>
<path d="M204.8 316.7l1.6 .2-.1-.2zM204.8 316.7l1.6 .2h-1.6z"/>
<path d="M204.8 317.6h1.5zM204.8 317.6l1.4 .1z"/>
<path d="M204.8 316.9l1.6 .1zM204.8 316.9l1.6 .1h-1.7z"/>
<path d="M204.8 317.4l1.5 .2 .1-.2zM204.8 317.4l1.5 .2h-1.5z"/>
<path d="M204.7 317l1.7 .2v-.2zM204.7 317l1.7 .2h-1.7z"/>
<path d="M204.7 317.2l1.7 .1v-.1zM204.7 317.2l1.7 .1h-1.7z"/>
<path d="M204.7 317.3h1.7zM204.7 317.3l1.7 .1z"/>
<path d="M122.6 323.2h.3zM122.4 323.2h.5z"/>
<path d="M122.4 323.2l.7 .1zM122.3 323.3h.8z"/>
<path d="M122.4 324.9h.5zM122.4 324.9h.4z"/>
<path d="M122.3 323.3l.9 .1zM122.1 323.4h1.1z"/>
<path d="M122.3 324.8h.8zM122.3 324.8l.6 .1z"/>
<path d="M122.1 323.4l1.2 .1zM122.1 323.4l1.2 .1z"/>
<path d="M122.1 324.7h1.1zM122.1 324.7l1 .1z"/>
<path d="M122 323.5l1.4 .1zM122 323.5l1.4 .1h-1.5z"/>
<path d="M122 324.6h1.3zM122 324.6l1.2 .1z"/>
<path d="M121.9 323.6l1.6 .2-.1-.2zM121.9 323.6l1.6 .2h-1.6z"/>
<path d="M121.9 324.5h1.5zM121.9 324.5l1.4 .1z"/>
<path d="M121.9 323.8l1.6 .1zM121.9 323.8l1.6 .1h-1.7z"/>
<path d="M121.9 324.3l1.5 .2 .1-.2zM121.9 324.3l1.5 .2h-1.5z"/>
<path d="M121.8 323.9l1.7 .2v-.2zM121.8 323.9l1.7 .2h-1.7z"/>
<path d="M121.8 324.1l1.7 .1v-.1zM121.8 324.1l1.7 .1h-1.7z"/>
<path d="M121.8 324.2h1.7zM121.8 324.2l1.7 .1z"/>
</g>
<g fill="none" stroke="#000" stroke-width=".26">
<path d="M46.7 49.5h94.9v3.5h-94.9zM129.6 70.2v6.9M37.3 92.7l5.9 10.3v12.1M41.5 92.7h3.5M43.2 82.3v10.4M122.7 90.9h13.8v13.8h-13.8zM126.1 84l3.5-3.4v10.3M126.1 80.6l3.5-3.5 3.4 3.5M129.6 80.6l3.4 3.4M38.1 115.1h10.3M40.6 116.8h5.2M42.4 118.6h1.7"/>
<path d="M57.1 118.6v6.9M126.1 115.1l3.5 3.5 3.4-3.5M129.6 104.7v10.4l-3.5-3.4M129.6 118.6v6.9M133 111.7l-3.4 3.4M53.6 132.4l3.5-3.5v10.4M53.6 128.9l3.5-3.4 3.4 3.4M57.1 128.9l3.4 3.5M136.5 170.4h10.3M139.1 172.1h5.2M140.8 173.8h1.7M141.6 165.2v5.2"/>
<path d="M285 163.4h3.5M285 177.3h3.5M96 196.2l5.9 10.4v12.1M100.2 196.2h3.5M101.9 185.9v10.3M129.6 185.9v6.9l-3.5-6.9h6.9l-3.4 6.9M285 191.1h3.5M96.8 218.7h10.3M138.2 215.3v5.2M285 204.9h3.5M99.3 220.5h5.2M101.1 222.2h1.7"/>
<path d="M133 220.5h10.4M135.6 222.2h5.2M137.3 223.9h1.8M285 229.1h3.5M285 242.9h3.5M285 256.7h3.5M114 267.1h10.4M116.6 268.8h5.2M118.4 270.5h1.7M119.2 261.9v5.2M157.2 268.8h10.3M159.8 270.5h5.2"/>
<path d="M161.5 272.2h1.7M162.4 263.6v5.2M285 270.5h3.5M162.4 296.4v5.2M76 317.2h7M86.4 313.7l-3.4 3.5 3.4 3.4M89.9 313.7l-3.5 3.5M96.8 317.2h-10.4l3.5 3.4M157.2 301.6h10.3M159.8 303.4h5.2M161.5 305h1.7M286.7 313.7h3.4"/>
<path d="M117.5 331h10.3M120.1 332.7h5.2M121.8 334.4h1.7M122.7 325.8v5.2M157.2 331h10.3M159.8 332.7h5.2M161.5 334.4h1.7M162.4 325.8v5.2M286.7 327.5h3.4"/>
</g>
<g font-size="9.2">
<text x="65.4" y="9.6">Линия 35 кВ</text>
<text x="156.9" y="7.8">КРУ 35 кВ</text>
<text x="44.3" y="44.1">35 кВ</text>
<text x="13.5" y="99.4">ЗН сш</text>
<text x="144.3" y="99.4">В</text>
<text x="94.1" y="156.4">ТТ1</text>
<text x="90.2" y="189.2">ЗН</text>
<text x="110.9" y="213.4">ТТ2</text>
<text x="115.4" y="239.2">ТН сш</text>
<text x="119.9" y="303.1">ТН п</text>
</g>
<g font-size="7.2">
<text x="307" y="253.4">Модуль</text>
<text x="296" y="262">измерительный</text>
</g>
<text font-size="6.3" x="298.4" y="319.8">*UCAп расчетное</text>
<g font-size="6">
<text x="233" y="147.4">М046</text>
<text x="284.3" y="162.2">IA</text>
<text x="284.4" y="176">IВ</text>
<text x="284.2" y="189.8">IС</text>
<text x="283.3" y="203.6">3I0</text>
<text x="283.3" y="227.8">UА</text>
<text x="283.3" y="241.6">UВ</text>
<text x="283.1" y="255.4">UС</text>
<text x="282.2" y="269.2">3U0</text>
<text x="282" y="312.4">UАВп</text>
<text x="281.9" y="326.2">UВСп</text>
</g>
<g font-size="4.8">
<text x="273.1" y="129.8">ЮНИТ-М300-ОЛ</text>
<text x="285.7" y="139.3">ХА</text>
<text x="269.7" y="146.6">Слот М8(12), М9(13)</text>
</g>
<g font-size="4.3">
<text x="218.1" y="158.1">XA:17</text>
<text x="241.9" y="158.1">IA*</text>
<text x="218.1" y="165">XA:18</text>
<text x="242.6" y="165">IA</text>
<text x="218.1" y="171.9">XA:19</text>
<text x="241.9" y="171.9">IВ*</text>
<text x="218.1" y="178.8">XA:20</text>
<text x="242.6" y="178.8">IВ</text>
<text x="218.3" y="185.7">XA:21</text>
<text x="241.8" y="185.7">IС*</text>
<text x="218.1" y="192.7">XA:22</text>
<text x="242.5" y="192.7">IC</text>
<text x="218.1" y="199.5">XA:23</text>
<text x="241.2" y="199.5">3I0*</text>
<text x="218.1" y="206.5">XA:24</text>
<text x="241.9" y="206.5">3I0</text>
<text x="219.3" y="223.7">XA:1</text>
<text x="241.2" y="223.7">UA*</text>
<text x="219" y="230.6">XA:2</text>
<text x="241.8" y="230.6">UA</text>
<text x="219" y="237.5">XA:3</text>
<text x="241.2" y="237.5">UB*</text>
<text x="219" y="244.5">XA:4</text>
<text x="241.9" y="244.4">UB</text>
<text x="219" y="251.3">XA:5</text>
<text x="241.1" y="251.4">UC*</text>
<text x="219" y="258.2">XA:6</text>
<text x="241.8" y="258.3">UC</text>
<text x="219" y="265.2">XA:7</text>
<text x="240.4" y="265.2">3U0*</text>
<text x="219" y="272.1">XA:8</text>
<text x="241.2" y="272.1">3U0</text>
<text x="219" y="308.3">XA:9</text>
<text x="241.8" y="308.3">UА</text>
<text x="218.1" y="315.2">XA:10</text>
<text x="241.9" y="315.2">UВ</text>
<text x="218.3" y="322.1">XA:11</text>
<text x="241.9" y="322.1">UВ</text>
<text x="218.1" y="329.1">XA:12</text>
<text x="241.8" y="329">UС</text>
<text x="218.1" y="335.9">XA:13</text>
<text x="218.1" y="342.9">XA:14</text>
<text x="218.1" y="349.7">XA:15</text>
<text x="218.1" y="356.7">XA:16</text>
</g>
</svg>
